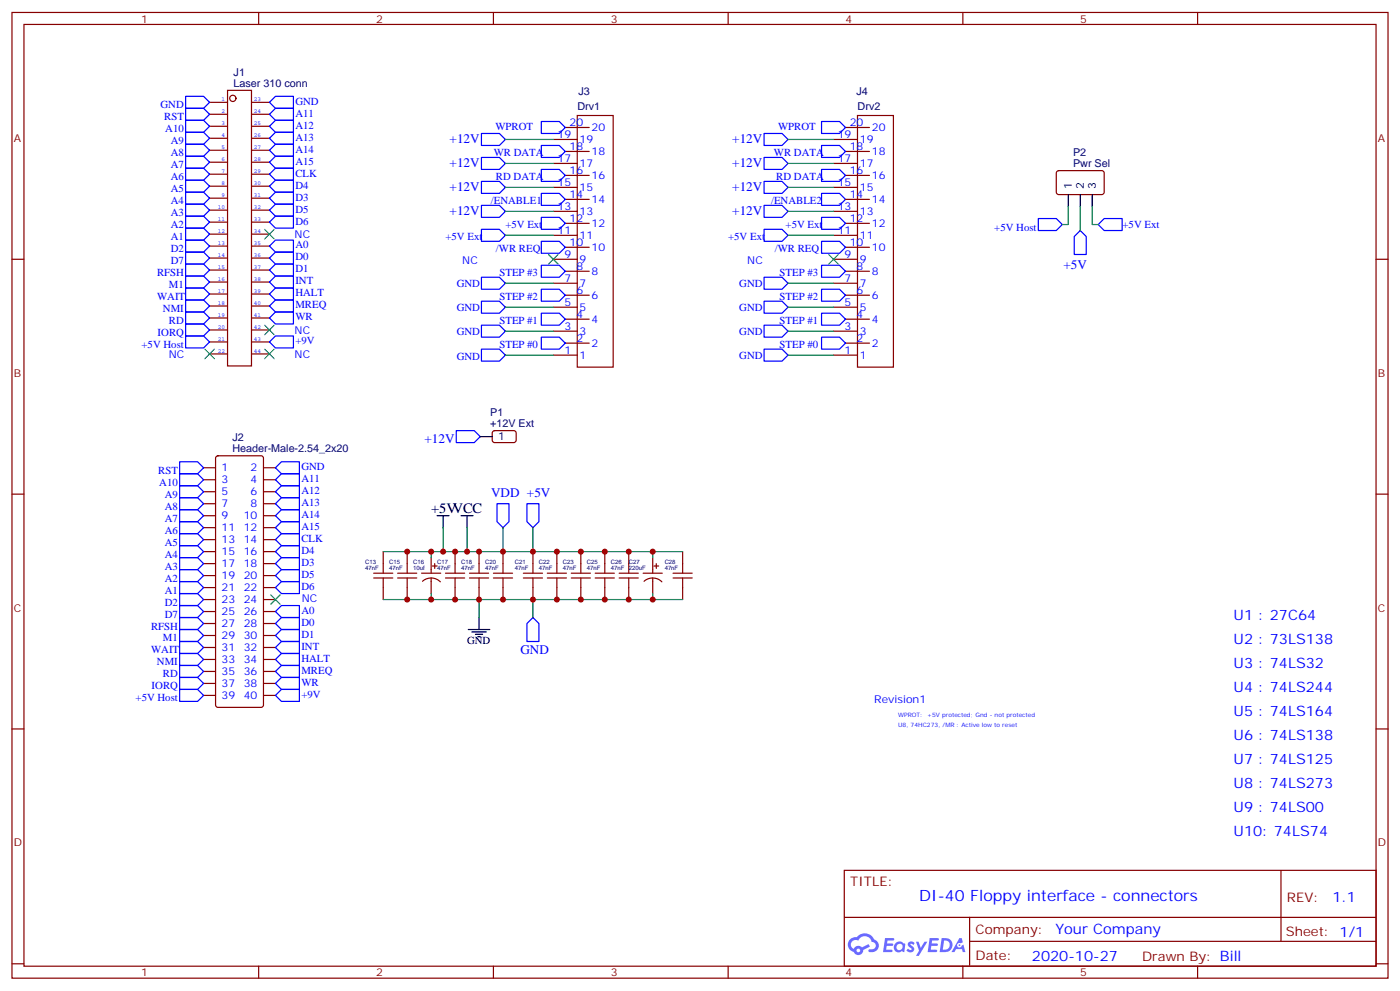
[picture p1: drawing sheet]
<svg xmlns="http://www.w3.org/2000/svg" width="412mm" height="292mm" viewBox="0 0 412 292" stroke-linecap="round" stroke-linejoin="round" font-family="sans-serif">
<g fill="none" stroke="#870000" stroke-width=".35">
<path d="M3.5 3.7h405.4v284.3h-405.4zM7.1 7.2h398.2v277.3h-398.2zM76.2 3.7v3.5M145.3 3.7v3.5M214.5 3.7v3.5M283.6 3.7v3.5M352.8 3.7v3.5M3.5 76.3h3.6M405.3 76.3h3.6M3.5 145.5h3.6M405.3 145.5h3.6M3.5 214.6h3.6"/>
<path d="M405.3 214.6h3.6M248.7 256.3h156.6v28.2h-156.6zM377.3 256.3v20.9M248.7 270.1h156.5M285.6 277.2h119.6M285.6 270.1v14.1M3.5 283.8h3.6M76.2 284.5v3.5M145.3 284.5v3.5M214.5 284.5v3.5M283.6 284.5v3.5M352.8 284.5v3.5"/>
<path d="M405.3 283.8h3.6"/>
</g>
<g fill="#5487ff">
<path d="M267.7 277.4a1.22 1.22 0 0 1 1.7 .3l-.4 .6a.47 .47 0 0 0-.3-.4 .47 .47 0 0 0-.5 .2l.1 .2a1.14 1.14 0 0 1 .8 1.7 1.14 1.14 0 0 1-1.9 0l-.2-.2 .5-.5 .7 .4a.29 .29 0 0 0 .3-.2 .29 .29 0 0 0-.2-.4 1.04 1.04 0 0 1-.6-1.7z"/>
<path d="M260.7 276.2h2.4l.3 .2-.2 .5h-1.8l-.1 .9h1.5l.3 .3-.3 .4h-1.6l-.2 1.1 1.7 .1 .2 .3-.2 .3h-2.6z"/>
<path d="M273.8 276.2h2.4l.3 .2-.1 .5h-1.8l-.2 .9h1.6l.3 .3-.4 .4h-1.6l-.1 1.1 1.7 .1 .2 .3-.2 .3h-2.6z"/>
<path d="M282.6 276.2h.7l.3 1.2-.6 .4a.69 .69 0 0 0-1 .2 .69 .69 0 0 0 .4 1 .69 .69 0 0 0 .9-.6l.5-.3 .6 2.2h-.8l-.2-.9h-1.8l-.5 .9h-.8z"/>
<path d="M269.8 277.3h.8l.6 1.8 1.1-1.8h.9l-2.6 4.2h-.8l.9-1.6z"/>
<path d="M277.4 276.2l-.6 4.1h1.3a2.11 2.11 0 0 0 2.5-2.1 2.11 2.11 0 0 0-2.5-2zM278.1 276.9a1.39 1.39 0 0 1 1.7 1.4 1.39 1.39 0 0 1-1.8 1.3h-.3z"/>
<path d="M263.7 277.8a1.54 1.54 0 0 0-.1 2.2 1.54 1.54 0 0 0 2.2 .1l.6 .2 .3-2.3-.2-.2h-.4a1.49 1.49 0 0 0-2.4 0zM264 278.8a.94 .94 0 0 1 1.8 0 .94 .94 0 0 1-1.8 0z"/>
<path d="M250.4 276.6a2.18 2.18 0 0 0 1.1 3.7 1.44 1.44 0 0 0 1.6 .9 1.44 1.44 0 0 0 1.2-1.5l2-1-.5-.7-1.9 .9a1.47 1.47 0 0 0-2.4 .5 1.39 1.39 0 0 1-.7-2 1.39 1.39 0 0 1 2-.4 2.12 2.12 0 0 1 2.2-1.3 2.12 2.12 0 0 1 1.9 1.6 1.14 1.14 0 0 1 1.1 1.5 1.14 1.14 0 0 1-1.7 .7 .43 .43 0 0 0-.5 .4 .43 .43 0 0 0 .4 .4 1.98 1.98 0 0 0 2.5-1.2 1.98 1.98 0 0 0-1.2-2.5 3.1 3.1 0 0 0-5.3-.7l-.9 .1zM252.3 279.9a.55 .55 0 0 1 1.1 0 .55 .55 0 0 1-1.1 0z"/>
<circle cx="282.6" cy="278.3" r=".26"/>
</g>
<g fill="none" stroke="#870000" stroke-width=".35">
<path d="M61.7 30.1h5.3M61.7 33.7h5.3M61.7 37.2h5.3M67 26.6h7.1v81.1h-7.1zM74.1 30.1h5.3M74.1 33.7h5.3M74.1 37.2h5.3M166.5 37.5h7.1M170 34h10.6v74.1h-10.6zM249.1 37.5h7M252.6 34h10.6v74.1h-10.6zM61.7 40.7h5.3"/>
<path d="M61.7 44.2h5.3M61.7 47.8h5.3M61.7 51.3h5.3M61.7 54.8h5.3M61.7 58.3h5.3M74.1 40.7h5.3M74.1 44.2h5.3M74.1 47.8h5.3M74.1 51.3h5.3M74.1 54.8h5.3M74.1 58.3h5.3M163 55.2h7"/>
<path d="M163 48.1h7M163 41.1h7M166.5 58.7h7.1M166.5 51.6h7.1M166.5 44.6h7.1M245.5 55.2h7.1M245.5 48.1h7.1M245.5 41.1h7.1M249.1 58.7h7M249.1 51.6h7M249.1 44.6h7M311.4 50.4l.5-.2 12.9 .1 .5 .6-.1 6-.6 .4-13-.1-.5-.6v-5.7z"/>
<path d="M61.7 61.9h5.3M61.7 68.9h5.3M61.7 72.5h5.3M61.7 76h5.3M61.7 79.5h5.3M61.7 65.4h5.3M74.1 61.9h5.3M74.1 68.9h5.3M74.1 72.5h5.3M74.1 76h5.3M74.1 79.5h5.3M74.1 65.4h5.3"/>
<path d="M163 76.3h7M163 69.3h7M163 62.2h7M166.5 79.9h7.1M166.5 72.8h7.1M166.5 65.8h7.1M245.5 76.3h7.1M245.5 69.3h7.1M245.5 62.2h7.1M249.1 79.9h7M249.1 72.8h7M249.1 65.8h7"/>
<path d="M61.7 83h5.3M61.7 86.6h5.3M61.7 90.1h5.3M61.7 93.6h5.3M61.7 97.2h5.3M74.1 83h5.3M74.1 86.6h5.3M74.1 90.1h5.3M74.1 93.6h5.3M74.1 97.2h5.3M163 97.5h7M163 90.5h7"/>
<path d="M163 83.4h7M166.5 94h7.1M166.5 86.9h7.1M245.5 97.5h7.1M245.5 90.5h7.1M245.5 83.4h7.1M249.1 94h7M249.1 86.9h7M61.7 100.7h5.3M61.7 104.2h5.3M74.1 100.7h5.3M74.1 104.2h5.3"/>
<path d="M163 104.6h7M166.5 101h7.1M245.5 104.6h7.1M249.1 101h7M60 137.7h3.5M63.7 134.4l.5-.2h12.7l.5 .2 .2 .5v72.7l-.2 .5-.5 .2h-12.7l-.5-.3-.2-.4v-72.7zM77.6 137.7h3.5M145.2 127l.5-.2h5.9l.4 .7v2.4l-.7 .4h-5.9l-.4-.7v-2.1zM60 141.3h3.5M60 144.8h3.5M60 148.3h3.5M60 151.8h3.5"/>
<path d="M60 155.4h3.5M60 158.9h3.5M77.6 141.3h3.5M77.6 144.8h3.5M77.6 148.3h3.5M77.6 151.8h3.5M77.6 155.4h3.5M77.6 158.9h3.5M60 162.4h3.5M60 165.9h3.5M60 169.5h3.5M60 173h3.5"/>
<path d="M60 176.5h3.5M77.6 162.4h3.5M77.6 165.9h3.5M77.6 169.5h3.5M77.6 173h3.5M77.6 176.5h3.5M110.1 168.8h5.6M110.1 170.2h5.6M112.9 162.4v6.4M112.9 170.2v6.3M117.1 168.8h5.7M117.1 170.2h5.7"/>
<path d="M119.9 162.4v6.4M119.9 170.2v6.3M124.2 168.8h5.6M124.5 171.2a3.8 3.8 0 0 1 5.2 .1M127 164.2v4.6M127 170.2v4.6M127.4 166.7h1.4M128.1 165.9v1.5M131.2 168.8h5.7M131.2 170.2h5.7M134.1 162.4v6.4M134.1 170.2v6.3"/>
<path d="M138.3 168.8h5.6M138.3 170.2h5.6M141.1 162.4v6.4M141.1 170.2v6.3M145.3 168.8h5.7M145.3 170.2h5.7M148.2 162.4v6.4M148.2 170.2v6.3M154.2 168.8h5.6M154.2 170.2h5.6M157 162.4v6.4M157 170.2v6.3"/>
<path d="M161.2 168.8h5.7M161.2 170.2h5.7M164 162.4v6.4M164 170.2v6.3M168.3 168.8h5.6M168.3 170.2h5.6M171.1 162.4v6.4M171.1 170.2v6.3M175.3 168.8h5.7M175.3 170.2h5.7M178.2 162.4v6.4M178.2 170.2v6.3"/>
<path d="M182.4 168.8h5.6M182.4 170.2h5.6M185.2 162.4v6.4M185.2 170.2v6.3M189.4 168.8h5.7M189.7 171.2a3.8 3.8 0 0 1 5.3 .1M192.3 164.2v4.6M192.3 170.2v4.6M192.6 166.7h1.4M193.3 165.9v1.5M198.3 168.8h5.6M198.3 170.2h5.6"/>
<path d="M201.1 162.4v6.4M201.1 170.2v6.3M60 180.1h3.5M60 183.6h3.5M60 187.1h3.5M60 190.6h3.5M60 194.2h3.5M60 197.7h3.5M77.6 180.1h3.5M77.6 183.6h3.5M77.6 187.1h3.5M77.6 190.6h3.5"/>
<path d="M77.6 194.2h3.5M77.6 197.7h3.5M60 201.2h3.5M60 204.8h3.5M77.6 201.2h3.5M77.6 204.8h3.5"/>
<circle cx="68.6" cy="29" r=".92"/>
</g>
<g fill="none" stroke="#00f" stroke-width=".35">
<path d="M54.7 38.9h5.3l1.7 1.8-1.7 1.8h-5.3zM54.7 35.4h5.3l1.7 1.8-1.7 1.7h-5.3zM54.7 31.9h5.3l1.7 1.8-1.7 1.7h-5.3zM54.7 28.4h5.3l1.7 1.7-1.7 1.8h-5.3zM79.4 37.2l1.7-1.8h5.3v3.5h-5.3zM79.4 33.7l1.7-1.8h5.3v3.5h-5.3zM79.4 30.1l1.7-1.7h5.3v3.5h-5.3zM141.8 39.3h5.3l1.8 1.8-1.8 1.7h-5.3zM159.5 35.8h5.2l1.8 1.7-1.8 1.8h-5.2zM225.1 39.3h5.3l1.7 1.8-1.7 1.7h-5.3zM242 35.8h5.3l1.8 1.7-1.8 1.8h-5.3zM54.7 49.5h5.3l1.7 1.8-1.7 1.8h-5.3z"/>
<path d="M54.7 53.1h5.3l1.7 1.7-1.7 1.8h-5.3zM54.7 56.6h5.3l1.7 1.7-1.7 1.8h-5.3zM54.7 46h5.3l1.7 1.8-1.7 1.7h-5.3zM54.7 42.5h5.3l1.7 1.7-1.7 1.8h-5.3zM79.4 58.3l1.7-1.7h5.3v3.5h-5.3zM79.4 54.8l1.7-1.7h5.3v3.5h-5.3zM79.4 51.3l1.7-1.8h5.3v3.6h-5.3zM79.4 47.8l1.7-1.8h5.3v3.5h-5.3zM79.4 40.7l1.7-1.8h5.3v3.6h-5.3zM81.1 42.5h5.3v3.5h-5.3l-1.7-1.8zM141.8 53.4h5.3l1.8 1.8-1.8 1.7h-5.3zM141.8 46.4h5.3l1.8 1.7-1.8 1.8h-5.3z"/>
<path d="M159.5 49.9h5.2l1.8 1.7-1.8 1.8h-5.2zM159.5 42.8h5.2l1.8 1.8-1.8 1.8h-5.2zM159.5 56.9h5.2l1.8 1.8-1.8 1.8h-5.2zM225.1 53.4h5.3l1.7 1.8-1.7 1.7h-5.3zM225.1 46.4h5.3l1.7 1.7-1.7 1.8h-5.3zM242 56.9h5.3l1.8 1.8-1.8 1.8h-5.3zM242 49.9h5.3l1.8 1.7-1.8 1.8h-5.3zM242 42.8h5.3l1.8 1.8-1.8 1.8h-5.3zM54.7 77.8h5.3l1.7 1.7-1.7 1.8h-5.3zM54.7 74.2h5.3l1.7 1.8-1.7 1.8h-5.3zM54.7 70.7h5.3l1.7 1.8-1.7 1.7h-5.3zM54.7 60.1h5.3l1.7 1.8-1.7 1.7h-5.3z"/>
<path d="M54.7 63.6h5.3l1.7 1.8-1.7 1.8h-5.3zM54.7 67.2h5.3l1.7 1.7-1.7 1.8h-5.3zM79.4 79.5l1.7-1.7h5.3v3.5h-5.3zM79.4 76l1.7-1.8h5.3v3.6h-5.3zM79.4 72.5l1.7-1.8h5.3v3.5h-5.3zM79.4 65.4l1.7-1.8h5.3v3.6h-5.3zM79.4 61.9l1.7-1.8h5.3v3.5h-5.3zM141.8 67.5h5.3l1.8 1.8-1.8 1.7h-5.3zM141.8 60.5h5.3l1.8 1.7-1.8 1.8h-5.3zM159.5 78.1h5.2l1.8 1.8-1.8 1.7h-5.2zM159.5 71h5.2l1.8 1.8-1.8 1.8h-5.2zM159.5 64h5.2l1.8 1.8-1.8 1.7h-5.2z"/>
<path d="M225.1 67.5h5.3l1.7 1.8-1.7 1.7h-5.3zM225.1 60.5h5.3l1.7 1.7-1.7 1.8h-5.3zM242 78.1h5.3l1.8 1.8-1.8 1.7h-5.3zM242 71h5.3l1.8 1.8-1.8 1.8h-5.3zM242 64h5.3l1.8 1.8-1.8 1.7h-5.3zM305.9 64.3h5.2l1.8 1.8-1.8 1.8h-5.2zM318.2 67.9l1.8 1.7v5.3h-3.6v-5.3zM325.3 64.3h5.3v3.6h-5.3l-1.8-1.8zM54.7 98.9h5.3l1.7 1.8-1.7 1.7h-5.3zM54.7 95.4h5.3l1.7 1.8-1.7 1.7h-5.3zM54.7 91.9h5.3l1.7 1.7-1.7 1.8h-5.3zM54.7 88.3h5.3l1.7 1.8-1.7 1.8h-5.3z"/>
<path d="M54.7 84.8h5.3l1.7 1.8-1.7 1.7h-5.3zM54.7 81.3h5.3l1.7 1.7-1.7 1.8h-5.3zM79.4 93.6l1.7-1.7h5.3v3.5h-5.3zM79.4 90.1l1.7-1.8h5.3v3.6h-5.3zM79.4 86.6l1.7-1.8h5.3v3.5h-5.3zM79.4 83l1.7-1.7h5.3v3.5h-5.3zM141.8 95.7h5.3l1.8 1.8-1.8 1.8h-5.3zM141.8 88.7h5.3l1.8 1.8-1.8 1.7h-5.3zM141.8 81.6h5.3l1.8 1.8-1.8 1.8h-5.3zM159.5 99.3h5.2l1.8 1.7-1.8 1.8h-5.2zM159.5 92.2h5.2l1.8 1.8-1.8 1.7h-5.2zM159.5 85.2h5.2l1.8 1.7-1.8 1.8h-5.2z"/>
<path d="M225.1 95.7h5.3l1.7 1.8-1.7 1.8h-5.3zM225.1 88.7h5.3l1.7 1.8-1.7 1.7h-5.3zM225.1 81.6h5.3l1.7 1.8-1.7 1.8h-5.3zM242 99.3h5.3l1.8 1.7-1.8 1.8h-5.3zM242 92.2h5.3l1.8 1.8-1.8 1.7h-5.3zM242 85.2h5.3l1.8 1.7-1.8 1.8h-5.3zM79.4 100.7l1.7-1.8h5.3v3.5h-5.3zM141.8 102.8h5.3l1.8 1.8-1.8 1.7h-5.3zM225.1 102.8h5.3l1.7 1.8-1.7 1.7h-5.3zM52.9 136h5.3l1.8 1.7-1.8 1.8h-5.3zM52.9 139.5h5.3l1.8 1.8-1.8 1.7h-5.3zM81.1 137.7l1.8-1.7h5.3v3.5h-5.3z"/>
<path d="M134.4 126.8h5.3l1.8 1.8-1.8 1.7h-5.3zM52.9 143h5.3l1.8 1.8-1.8 1.7h-5.3zM52.9 146.5h5.3l1.8 1.8-1.8 1.8h-5.3zM52.9 150.1h5.3l1.8 1.7-1.8 1.8h-5.3zM52.9 153.6h5.3l1.8 1.8-1.8 1.7h-5.3zM52.9 157.1h5.3l1.8 1.8-1.8 1.8h-5.3zM81.1 141.3l1.8-1.8h5.3v3.5h-5.3zM81.1 148.3l1.8-1.8h5.3v3.6h-5.3zM81.1 151.8l1.8-1.7h5.3v3.5h-5.3zM81.1 155.4l1.8-1.8h5.3v3.5h-5.3zM81.1 158.9l1.8-1.8h5.3v3.6h-5.3zM82.9 143h5.3v3.5h-5.3l-1.8-1.7z"/>
<path d="M146.4 148.3h3.5v5.3l-1.7 1.8-1.8-1.8zM155.2 148.3h3.5v5.3l-1.7 1.8-1.8-1.8zM52.9 160.7h5.3l1.8 1.7-1.8 1.8h-5.3zM52.9 164.2h5.3l1.8 1.7-1.8 1.8h-5.3zM52.9 167.7h5.3l1.8 1.8-1.8 1.7h-5.3zM52.9 171.2h5.3l1.8 1.8-1.8 1.8h-5.3zM52.9 174.8h5.3l1.8 1.7-1.8 1.8h-5.3zM52.9 178.3h5.3l1.8 1.8-1.8 1.7h-5.3zM81.1 162.4l1.8-1.7h5.3v3.5h-5.3zM81.1 169.5l1.8-1.8h5.3v3.5h-5.3zM81.1 173l1.8-1.8h5.3v3.6h-5.3zM82.9 164.2h5.3v3.5h-5.3l-1.8-1.8z"/>
<path d="M52.9 181.8h5.3l1.8 1.8-1.8 1.7h-5.3zM52.9 185.3h5.3l1.8 1.8-1.8 1.8h-5.3zM52.9 188.9h5.3l1.8 1.7-1.8 1.8h-5.3zM52.9 192.4h5.3l1.8 1.8-1.8 1.7h-5.3zM52.9 195.9h5.3l1.8 1.8-1.8 1.8h-5.3zM52.9 199.5h5.3l1.8 1.7-1.8 1.8h-5.3zM81.1 180.1l1.8-1.8h5.3v3.5h-5.3zM81.1 183.6l1.8-1.8h5.3v3.5h-5.3zM81.1 187.1l1.8-1.8h5.3v3.6h-5.3zM81.1 194.2l1.8-1.8h5.3v3.5h-5.3zM82.9 188.9h5.3v3.5h-5.3l-1.8-1.8zM82.9 195.9h5.3v3.6h-5.3l-1.8-1.8z"/>
<path d="M157 181.8l1.7 1.8v5.3h-3.5v-5.3zM52.9 203h5.3l1.8 1.8-1.8 1.7h-5.3zM81.1 201.2l1.8-1.7h5.3v3.5h-5.3zM82.9 203h5.3v3.5h-5.3l-1.8-1.7z"/>
</g>
<g fill="none" stroke="#000" stroke-width=".35">
<path d="M314.7 57.3v3.5M318.2 57.3v3.5M321.7 57.3v3.5M141.5 128.6h3.5M128.8 151.8h3.5M130.5 151.8v3.6M135.8 151.8h3.5M137.6 151.8v3.6M137.9 185.3h6.4M139 186.1h4.2M140.1 186.8h2.1M140.8 187.5h.7"/>
<path d="M141.1 181.8v3.5"/>
</g>
<g fill="none" stroke="#008700" stroke-width=".35">
<path d="M148.9 41.1h14.1M148.9 48.1h14.1M148.9 55.2h14.1M232.1 41.1h13.4M232.1 48.1h13.4M232.1 55.2h13.4M148.9 62.2h14.1M148.9 69.3h14.1M232.1 62.2h13.4M232.1 69.3h13.4M314.7 60.8v5.3h-1.8M318.2 60.8v7.1"/>
<path d="M321.7 60.8v5.3h1.8M148.9 83.4h14.1M148.9 90.5h14.1M148.9 97.5h14.1M232.1 83.4h13.4M232.1 90.5h13.4M232.1 97.5h13.4M148.9 104.6h14.1M232.1 104.6h13.4M130.5 155.4v7M137.6 155.4v7M148.2 155.4v7"/>
<path d="M157 155.4v7M112.9 176.5h88.2M112.9 162.4h88.2M127 162.4v1.8M127 174.8v1.7M141.1 176.5v5.3M157 176.5v5.3M192.3 162.4v1.8M192.3 174.8v1.7"/>
</g>
<g fill="none" stroke="#3c3" stroke-width=".35">
<path d="M78 67.5l2.8 2.8M80.8 67.5l-2.8 2.8M161.6 74.9l2.8 2.9M164.4 74.9l-2.8 2.9M244.1 74.9l2.8 2.9M246.9 74.9l-2.8 2.9M78 95.7l2.8 2.9M80.8 95.7l-2.8 2.9M60.3 102.8l2.8 2.8M63.1 102.8l-2.8 2.8M78 102.8l2.8 2.8M80.8 102.8l-2.8 2.8"/>
<path d="M79.7 175.1l2.8 2.8M82.5 175.1l-2.8 2.8"/>
</g>
<g fill="#c00">
<circle cx="137.6" cy="162.4" r=".88"/>
<circle cx="192.3" cy="162.4" r=".88"/>
<circle cx="127" cy="162.4" r=".88"/>
<circle cx="127" cy="176.5" r=".88"/>
<circle cx="148.2" cy="176.5" r=".88"/>
<circle cx="141.1" cy="176.5" r=".88"/>
<circle cx="134.1" cy="176.5" r=".88"/>
<circle cx="119.9" cy="176.5" r=".88"/>
<circle cx="164" cy="176.5" r=".88"/>
<circle cx="157" cy="176.5" r=".88"/>
<circle cx="185.2" cy="176.5" r=".88"/>
<circle cx="171.1" cy="176.5" r=".88"/>
<circle cx="178.2" cy="176.5" r=".88"/>
<circle cx="148.2" cy="162.4" r=".88"/>
<circle cx="141.1" cy="162.4" r=".88"/>
<circle cx="134.1" cy="162.4" r=".88"/>
<circle cx="119.9" cy="162.4" r=".88"/>
<circle cx="164" cy="162.4" r=".88"/>
<circle cx="157" cy="162.4" r=".88"/>
<circle cx="185.2" cy="162.4" r=".88"/>
<circle cx="171.1" cy="162.4" r=".88"/>
<circle cx="178.2" cy="162.4" r=".88"/>
<circle cx="192.3" cy="176.5" r=".88"/>
<circle cx="130.5" cy="162.4" r=".88"/>
</g>
<text font-size="4.6" fill="#00f" x="270.8" y="265.3">DI-40 Floppy interface - connectors</text>
<text font-size="4.2" x="127" y="151.1">+5VVCC</text>
<g font-size="4.2" fill="#00f">
<text x="363.4" y="182.5">U1 : 27C64</text>
<text x="363.4" y="189.6">U2 : 73LS138</text>
<text x="363.4" y="196.6">U3 : 74LS32</text>
<text x="363.4" y="203.7">U4 : 74LS244</text>
<text x="363.4" y="210.7">U5 : 74LS164</text>
<text x="363.4" y="217.8">U6 : 74LS138</text>
<text x="363.4" y="224.9">U7 : 74LS125</text>
<text x="363.4" y="231.9">U8 : 74LS273</text>
<text x="363.4" y="239">U9 : 74LS00</text>
<text x="363.4" y="246">U10: 74LS74</text>
<text x="392.5" y="265.5">1.1</text>
<text x="310.9" y="275.1">Your Company</text>
<text x="304" y="282.9">2020-10-27</text>
</g>
<g font-size="3.9" fill="#00f">
<text x="132.4" y="42.1">+12V</text>
<text x="215.7" y="42.1">+12V</text>
<text x="132.4" y="49.2">+12V</text>
<text x="215.7" y="49.2">+12V</text>
<text x="132.4" y="56.2">+12V</text>
<text x="215.7" y="56.2">+12V</text>
<text x="132.4" y="63.3">+12V</text>
<text x="215.7" y="63.3">+12V</text>
<text x="313.2" y="79.3">+5V</text>
<text x="125" y="130.3">+12V</text>
<text x="144.6" y="146.4">VDD +5V</text>
<text x="153.3" y="192.6">GND</text>
</g>
<g font-size="3.9" fill="#800">
<text x="250.5" y="260.8">TITLE:</text>
<text x="379.1" y="265.5">REV:</text>
<text x="287.4" y="275">Company:</text>
<text x="378.7" y="275.7">Sheet: 1/1</text>
<text x="287.4" y="282.7">Date:</text>
<text x="336.4" y="282.8">Drawn By: Bill</text>
</g>
<g font-size="3.2" fill="#800">
<text x="41.6" y="6.7">1</text>
<text x="110.8" y="6.7">2</text>
<text x="179.9" y="6.7">3</text>
<text x="249.1" y="6.7">4</text>
<text x="318.2" y="6.7">5</text>
<text x="4.1" y="41.8">A</text>
<text x="405.9" y="41.8">A</text>
<text x="4.1" y="110.9">B</text>
<text x="405.9" y="110.9">B</text>
<text x="4.1" y="180.1">C</text>
<text x="405.9" y="180.1">C</text>
<text x="4.1" y="249.2">D</text>
<text x="405.9" y="249.2">D</text>
<text x="41.6" y="287.5">1</text>
<text x="110.8" y="287.5">2</text>
<text x="179.9" y="287.5">3</text>
<text x="249.1" y="287.5">4</text>
<text x="318.2" y="287.5">5</text>
</g>
<g font-size="3.2" fill="#000080">
<text x="68.8" y="22.4">J1</text>
<text x="68.8" y="25.5">Laser 310 conn</text>
<text x="170.4" y="28.1">J3</text>
<text x="252.3" y="28.1">J4</text>
<text x="170.1" y="32.3">Drv1</text>
<text x="252.6" y="32.3">Drv2</text>
<text x="316.1" y="46">P2</text>
<text x="316.1" y="49.2">Pwr Sel</text>
<text x="144.4" y="125.7">+12V Ext</text>
<text x="144.4" y="122.6">P1</text>
<text x="68.4" y="130">J2</text>
<text x="68.4" y="133.1">Header-Male-2.54_2x20</text>
</g>
<g font-size="3.2" fill="#00f">
<text x="47.3" y="31.9">GND</text>
<text x="48.4" y="35.4">RST</text>
<text x="87" y="34.4">A11</text>
<text x="87" y="30.8">GND</text>
<text x="48.7" y="38.9">A10</text>
<text x="87" y="41.4">A13</text>
<text x="87" y="37.9">A12</text>
<text x="145.9" y="38.2">WPROT</text>
<text x="164.2" y="40.7">19</text>
<text x="167.8" y="37.2">20</text>
<text x="174.3" y="38.6">20</text>
<text x="229.2" y="38.2">WPROT</text>
<text x="246.8" y="40.7">19</text>
<text x="250.3" y="37.2">20</text>
<text x="256.8" y="38.6">20</text>
<text x="50.3" y="46">A8</text>
<text x="50.3" y="42.5">A9</text>
<text x="87" y="44.9">A14</text>
<text x="145.4" y="45.8">WR DATA</text>
<text x="164.2" y="47.8">17</text>
<text x="167.8" y="44.2">18</text>
<text x="170.7" y="42.1">19</text>
<text x="174.3" y="45.6">18</text>
<text x="228" y="45.8">WR DATA</text>
<text x="246.8" y="47.8">17</text>
<text x="250.3" y="44.2">18</text>
<text x="253.3" y="42.1">19</text>
<text x="256.8" y="45.6">18</text>
<text x="50.3" y="53.1">A6</text>
<text x="50.3" y="49.5">A7</text>
<text x="87" y="52">CLK</text>
<text x="87" y="48.5">A15</text>
<text x="146.1" y="52.9">RD DATA</text>
<text x="167.8" y="51.3">16</text>
<text x="170.7" y="49.2">17</text>
<text x="174.3" y="52.7">16</text>
<text x="228.7" y="52.9">RD DATA</text>
<text x="250.3" y="51.3">16</text>
<text x="253.3" y="49.2">17</text>
<text x="256.8" y="52.7">16</text>
<text x="50.3" y="56.6">A5</text>
<text x="87" y="59.1">D3</text>
<text x="87" y="55.5">D4</text>
<text x="144.6" y="59.9">/ENABLE1</text>
<text x="164.2" y="54.8">15</text>
<text x="167.8" y="58.3">14</text>
<text x="170.7" y="56.2">15</text>
<text x="174.3" y="59.8">14</text>
<text x="227.1" y="59.9">/ENABLE2</text>
<text x="246.8" y="54.8">15</text>
<text x="250.3" y="58.3">14</text>
<text x="253.3" y="56.2">15</text>
<text x="256.8" y="59.8">14</text>
<text x="50.3" y="60.1">A4</text>
<text x="50.3" y="63.6">A3</text>
<text x="87" y="62.6">D5</text>
<text x="164.2" y="61.9">13</text>
<text x="167.8" y="65.4">12</text>
<text x="170.7" y="63.3">13</text>
<text x="246.8" y="61.9">13</text>
<text x="250.3" y="65.4">12</text>
<text x="253.3" y="63.3">13</text>
<text x="50.3" y="67.2">A2</text>
<text x="50.3" y="70.7">A1</text>
<text x="86.8" y="70.2">NC</text>
<text x="87" y="66.1">D6</text>
<text x="131.2" y="70.7">+5V Ext</text>
<text x="148.9" y="67.2">+5V Ext</text>
<text x="164.2" y="68.9">11</text>
<text x="170.7" y="70.3">11</text>
<text x="174.3" y="66.8">12</text>
<text x="214.5" y="70.7">+5V Ext</text>
<text x="231.4" y="67.2">+5V Ext</text>
<text x="246.8" y="68.9">11</text>
<text x="253.3" y="70.3">11</text>
<text x="256.8" y="66.8">12</text>
<text x="292.9" y="67.9">+5V Host</text>
<text x="330.7" y="67.2">+5V Ext</text>
<text x="50.3" y="77.8">D7</text>
<text x="50.3" y="74.2">D2</text>
<text x="87" y="76.7">D0</text>
<text x="87" y="73.2">A0</text>
<text x="136.2" y="77.8">NC</text>
<text x="146.1" y="74.1">/WR REQ</text>
<text x="166.3" y="76">9</text>
<text x="167.8" y="72.5">10</text>
<text x="170.7" y="77.4">9</text>
<text x="174.3" y="73.9">10</text>
<text x="220.1" y="77.8">NC</text>
<text x="228.2" y="74.1">/WR REQ</text>
<text x="248.8" y="76">9</text>
<text x="250.3" y="72.5">10</text>
<text x="253.3" y="77.4">9</text>
<text x="256.8" y="73.9">10</text>
<text x="46.3" y="81.3">RFSH</text>
<text x="87" y="83.7">INT</text>
<text x="87" y="80.2">D1</text>
<text x="147.1" y="81.3">STEP #3</text>
<text x="166.3" y="83">7</text>
<text x="169.8" y="79.5">8</text>
<text x="174.3" y="80.9">8</text>
<text x="229.7" y="81.3">STEP #3</text>
<text x="248.8" y="83">7</text>
<text x="252.3" y="79.5">8</text>
<text x="256.8" y="80.9">8</text>
<text x="46.3" y="88.3">WAIT</text>
<text x="49.7" y="84.8">M1</text>
<text x="87" y="87.3">HALT</text>
<text x="134.5" y="84.6">GND</text>
<text x="147.1" y="88.3">STEP #2</text>
<text x="169.8" y="86.6">6</text>
<text x="170.7" y="84.5">7</text>
<text x="174.3" y="88">6</text>
<text x="217.8" y="84.6">GND</text>
<text x="229.7" y="88.3">STEP #2</text>
<text x="252.3" y="86.6">6</text>
<text x="253.3" y="84.5">7</text>
<text x="256.8" y="88">6</text>
<text x="48" y="91.9">NMI</text>
<text x="49.8" y="95.4">RD</text>
<text x="87" y="94.3">WR</text>
<text x="87" y="90.8">MREQ</text>
<text x="134.5" y="91.7">GND</text>
<text x="147.1" y="95.4">STEP #1</text>
<text x="166.3" y="90.1">5</text>
<text x="169.8" y="93.6">4</text>
<text x="170.7" y="91.5">5</text>
<text x="174.3" y="95">4</text>
<text x="217.8" y="91.7">GND</text>
<text x="229.7" y="95.4">STEP #1</text>
<text x="248.8" y="90.1">5</text>
<text x="252.3" y="93.6">4</text>
<text x="253.3" y="91.5">5</text>
<text x="256.8" y="95">4</text>
<text x="46.4" y="98.9">IORQ</text>
<text x="86.8" y="98.4">NC</text>
<text x="87" y="101.4">+9V</text>
<text x="134.5" y="98.7">GND</text>
<text x="166.3" y="97.2">3</text>
<text x="169.8" y="100.7">2</text>
<text x="170.7" y="98.6">3</text>
<text x="217.8" y="98.7">GND</text>
<text x="248.8" y="97.2">3</text>
<text x="252.3" y="100.7">2</text>
<text x="253.3" y="98.6">3</text>
<text x="41.7" y="102.4">+5V Host</text>
<text x="49.7" y="105.4">NC</text>
<text x="86.8" y="105.4">NC</text>
<text x="134.5" y="106">GND</text>
<text x="147.1" y="102.4">STEP #0</text>
<text x="166.3" y="104.2">1</text>
<text x="170.7" y="105.6">1</text>
<text x="174.3" y="102.1">2</text>
<text x="217.8" y="105.8">GND</text>
<text x="229.7" y="102.4">STEP #0</text>
<text x="248.8" y="104.2">1</text>
<text x="253.3" y="105.6">1</text>
<text x="256.8" y="102.1">2</text>
<text x="46.6" y="139.5">RST</text>
<text x="46.9" y="143">A10</text>
<text x="65.3" y="138.8">1</text>
<text x="65.3" y="142.3">3</text>
<text x="73.8" y="138.8">2</text>
<text x="73.8" y="142.3">4</text>
<text x="88.8" y="138.4">GND</text>
<text x="88.8" y="142">A11</text>
<text x="48.5" y="146.5">A9</text>
<text x="65.3" y="145.8">5</text>
<text x="65.3" y="149.4">7</text>
<text x="73.8" y="145.8">6</text>
<text x="73.8" y="149.4">8</text>
<text x="88.8" y="145.5">A12</text>
<text x="88.8" y="149">A13</text>
<text x="48.5" y="150.1">A8</text>
<text x="48.5" y="153.6">A7</text>
<text x="65.3" y="152.9">9</text>
<text x="71.8" y="152.9">10</text>
<text x="88.8" y="152.5">A14</text>
<text x="48.5" y="157.1">A6</text>
<text x="48.5" y="160.7">A5</text>
<text x="65.3" y="156.4">11</text>
<text x="65.3" y="159.9">13</text>
<text x="71.8" y="156.4">12</text>
<text x="71.8" y="159.9">14</text>
<text x="88.8" y="156.1">A15</text>
<text x="88.8" y="159.6">CLK</text>
<text x="48.5" y="164.2">A4</text>
<text x="48.5" y="167.7">A3</text>
<text x="65.3" y="163.5">15</text>
<text x="65.3" y="167">17</text>
<text x="71.8" y="163.5">16</text>
<text x="71.8" y="167">18</text>
<text x="88.8" y="163.1">D4</text>
<text x="88.8" y="166.6">D3</text>
<text x="48.5" y="171.2">A2</text>
<text x="65.3" y="170.5">19</text>
<text x="71.8" y="170.5">20</text>
<text x="88.8" y="170.2">D5</text>
<text x="88.8" y="173.7">D6</text>
<text x="48.5" y="174.8">A1</text>
<text x="48.5" y="178.3">D2</text>
<text x="65.3" y="174.1">21</text>
<text x="65.3" y="177.6">23</text>
<text x="71.8" y="174.1">22</text>
<text x="71.8" y="177.6">24</text>
<text x="88.9" y="177.2">NC</text>
<text x="44.5" y="185.3">RFSH</text>
<text x="48.5" y="181.8">D7</text>
<text x="65.3" y="181.1">25</text>
<text x="65.3" y="184.6">27</text>
<text x="71.8" y="181.1">26</text>
<text x="71.8" y="184.6">28</text>
<text x="88.8" y="180.8">A0</text>
<text x="88.8" y="184.3">D0</text>
<text x="48" y="188.9">M1</text>
<text x="65.3" y="188.2">29</text>
<text x="65.3" y="191.7">31</text>
<text x="71.8" y="188.2">30</text>
<text x="71.8" y="191.7">32</text>
<text x="88.8" y="187.8">D1</text>
<text x="88.8" y="191.3">INT</text>
<text x="44.5" y="192.4">WAIT</text>
<text x="46.2" y="195.9">NMI</text>
<text x="65.3" y="195.2">33</text>
<text x="71.8" y="195.2">34</text>
<text x="88.8" y="194.9">HALT</text>
<text x="44.7" y="203">IORQ</text>
<text x="48" y="199.5">RD</text>
<text x="65.3" y="198.8">35</text>
<text x="65.3" y="202.3">37</text>
<text x="71.8" y="198.8">36</text>
<text x="71.8" y="202.3">38</text>
<text x="88.8" y="198.4">MREQ</text>
<text x="88.8" y="201.9">WR</text>
<text x="39.9" y="206.5">+5V Host</text>
<text x="65.3" y="205.8">39</text>
<text x="71.8" y="205.8">40</text>
<text x="88.8" y="205.5">+9V</text>
<text x="257.5" y="206.9">Revision1</text>
</g>
<g font-size="3.2">
<text x="315.7" y="55.5" transform="rotate(-90 315.7 55.5)">1</text>
<text x="319.3" y="55.5" transform="rotate(-90 319.3 55.5)">2</text>
<text x="322.8" y="55.5" transform="rotate(-90 322.8 55.5)">3</text>
<text x="146.8" y="129.6">1</text>
<text x="137.6" y="189.8">GND</text>
</g>
<g font-size="1.8" fill="#00f">
<text x="65.3" y="29.8">1</text>
<text x="74.8" y="29.8">23</text>
<text x="65.3" y="33.3">2</text>
<text x="74.8" y="33.3">24</text>
<text x="65.3" y="36.8">3</text>
<text x="65.3" y="40.4">4</text>
<text x="74.8" y="36.8">25</text>
<text x="74.8" y="40.4">26</text>
<text x="65.3" y="43.9">5</text>
<text x="65.3" y="47.4">6</text>
<text x="74.8" y="43.9">27</text>
<text x="74.8" y="47.4">28</text>
<text x="65.3" y="50.9">7</text>
<text x="74.8" y="50.9">29</text>
<text x="65.3" y="54.5">8</text>
<text x="65.3" y="58">9</text>
<text x="74.8" y="54.5">30</text>
<text x="74.8" y="58">31</text>
<text x="64.2" y="61.5">10</text>
<text x="64.2" y="65.1">11</text>
<text x="74.8" y="61.5">32</text>
<text x="74.8" y="65.1">33</text>
<text x="64.2" y="68.6">12</text>
<text x="74.8" y="68.6">34</text>
<text x="64.2" y="72.1">13</text>
<text x="64.2" y="75.6">14</text>
<text x="74.8" y="72.1">35</text>
<text x="74.8" y="75.6">36</text>
<text x="64.2" y="79.2">15</text>
<text x="64.2" y="82.7">16</text>
<text x="74.8" y="79.2">37</text>
<text x="74.8" y="82.7">38</text>
<text x="64.2" y="86.2">17</text>
<text x="64.2" y="89.7">18</text>
<text x="74.8" y="86.2">39</text>
<text x="74.8" y="89.7">40</text>
<text x="64.2" y="93.3">19</text>
<text x="74.8" y="93.3">41</text>
<text x="64.2" y="96.8">20</text>
<text x="64.2" y="100.3">21</text>
<text x="74.8" y="96.8">42</text>
<text x="74.8" y="100.3">43</text>
<text x="64.2" y="103.9">22</text>
<text x="74.8" y="103.9">44</text>
<text x="264.6" y="211.1">WPROT:</text>
<text x="264.6" y="213.9">U8, 74HC273, /MR : Active low to reset</text>
<text x="273.1" y="211.1">+5V protected; Gnd - not protected</text>
</g>
<g font-size="1.8" fill="#000080">
<text x="107.6" y="167.7">47nF</text>
<text x="107.6" y="165.9">C13</text>
<text x="114.7" y="167.7">47nF</text>
<text x="114.7" y="165.9">C15</text>
<text x="121.7" y="167.7">10uf</text>
<text x="121.7" y="165.9">C16</text>
<text x="128.8" y="167.7">47nF</text>
<text x="128.8" y="165.9">C17</text>
<text x="135.8" y="167.7">47nF</text>
<text x="135.8" y="165.9">C18</text>
<text x="142.9" y="167.7">47nF</text>
<text x="142.9" y="165.9">C20</text>
<text x="151.7" y="167.7">47nF</text>
<text x="151.7" y="165.9">C21</text>
<text x="158.7" y="167.7">47nF</text>
<text x="158.7" y="165.9">C22</text>
<text x="165.8" y="167.7">47nF</text>
<text x="165.8" y="165.9">C23</text>
<text x="172.9" y="167.7">47nF</text>
<text x="172.9" y="165.9">C25</text>
<text x="179.9" y="167.7">47nF</text>
<text x="179.9" y="165.9">C26</text>
<text x="185.2" y="167.7">220uF</text>
<text x="185.2" y="165.9">C27</text>
<text x="195.8" y="167.7">47nF</text>
<text x="195.8" y="165.9">C28</text>
</g>
</svg>
